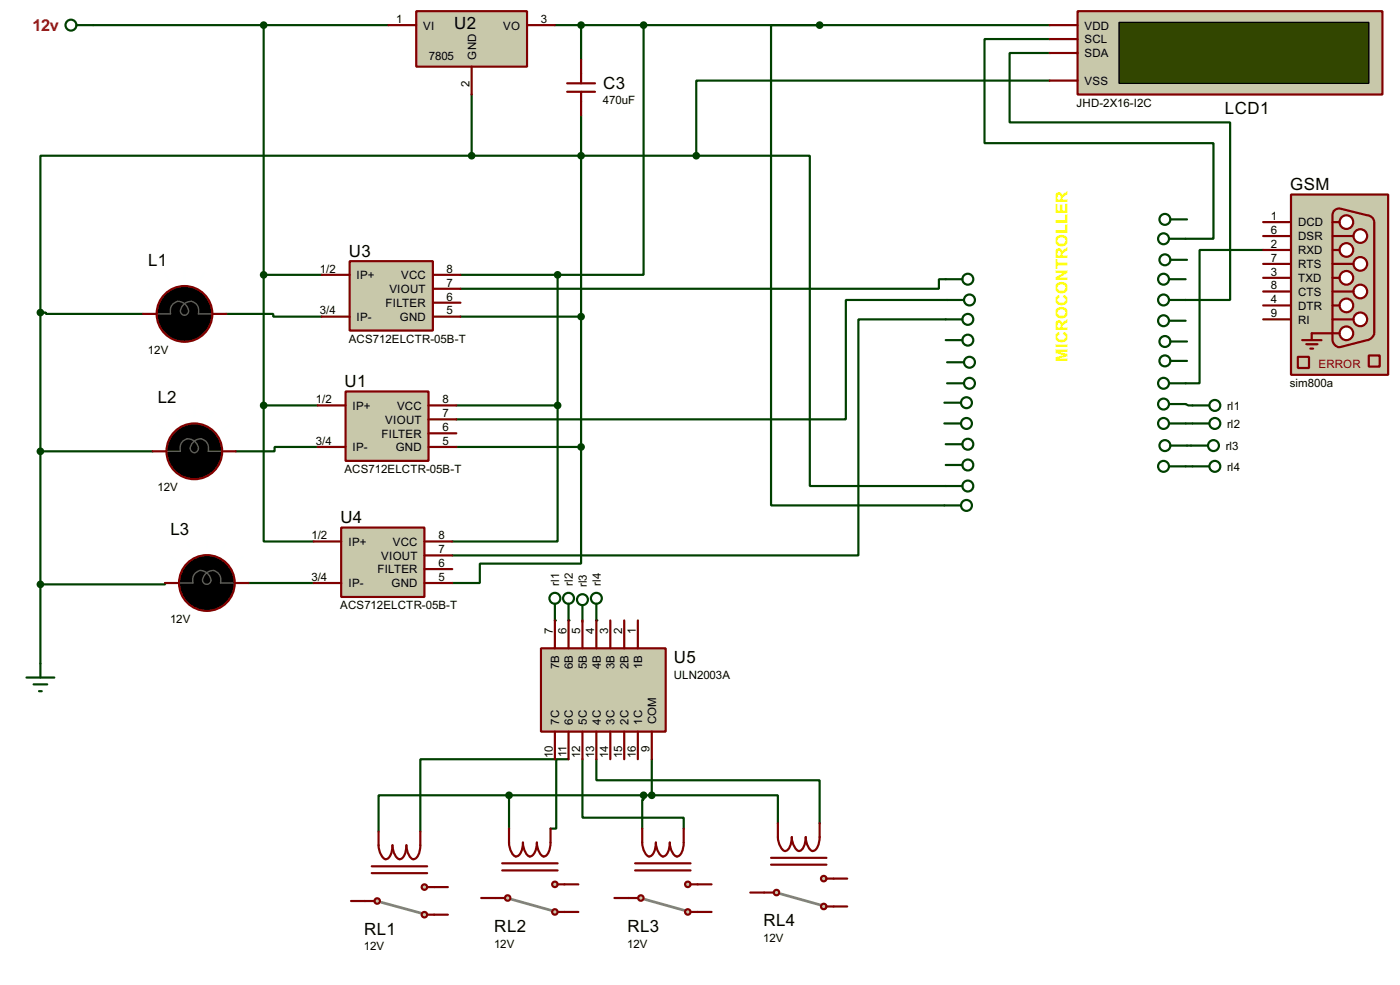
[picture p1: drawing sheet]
<svg xmlns="http://www.w3.org/2000/svg" width="256mm" height="180mm" viewBox="0 0 256 180" stroke-linecap="round" stroke-linejoin="round" font-family="sans-serif">
<g fill="none" stroke="#004000" stroke-width=".4">
<path d="M17.1 4.6h54.1M48.3 4.6v69.6M86.4 17.3v11.2M101.7 4.6h90.6M106.5 4.6v6.4M117.9 4.6v45.7h-15.7M150.2 4.6h-8.9v87.9h31.7M192.3 14.8h-64.7v13.7M86.4 28.5h-79v28.7M86.4 28.5h41.2M106.5 21.1v60.7M127.6 28.5h20.8v60.5h24.9"/>
<path d="M7.4 57.2h1v.3h17.8M7.4 57.2v64.3M41.5 57.5h8.6v.5h8.9M48.3 50.3h10.7M84.4 58h22.1M84.4 50.3h17.8M102.2 50.3v23.9M173.3 58.5h-16v43.2h-74.4M173.3 51.1h-1.3v1.8h-87.6M173.5 54.9h-18.5v21.9h-71.4M231.4 45.8h-11.6v24.4h-2.6M48.3 74.2v24.9h9.2"/>
<path d="M48.3 74.2h9.9M83.6 74.2h18.6M102.2 74.2v24.9h-19.3M217.2 74l.5 .2h.8M217.2 77.5h1.3M7.4 82.6h20.6M58.2 81.8h-7.9v.8h-7.1M83.6 81.8h22.9M106.5 81.8v21.4h-18.6v3.5h-5M217.2 85.4h1.3M217.5 81.6h.7M30.3 106.7v.3h-22.9"/>
<path d="M45.5 106.7h12M101.7 139h-24.7v13.2M104.2 139h-2.3v12.7h-1M106.7 139v10.7h18.6v2M109.3 139v3.8h40.9v7.9M119.4 139v6.6M93.3 145.6h-23.9v6.6M93.3 145.6v6.1M93.3 145.6h26.1M117.9 145.6v.8h-.2v5.3M119.4 145.6h23.1v5.1"/>
</g>
<g fill="#004000">
<circle cx="101.7" cy="113.6" r=".2"/>
<circle cx="104.2" cy="113.6" r=".2"/>
<circle cx="109.3" cy="113.6" r=".2"/>
</g>
<g fill="none" stroke="#004000" stroke-width=".4">
<path d="M192.3 7.2h-11.9v19h41.9v17.5h-8.1M192.3 9.7h-7.3v12.7h40.4v32.5h-11.2M173.3 58.5h3M173.3 51.1h3M173.5 54.9h3.1M214.2 58.7h3M214.2 51.1h3M214.4 40.2h3.1M214.4 47.6h3.1M173 77.5h3.1M173 73.7h3.1M173.3 62.3h3"/>
<path d="M173.5 66.3h3.1M173.5 70.2h3.1M214.2 77.5h3M214.2 70.2h3M214.2 74h3M214.4 66.1h3.1M214.4 62.5h3.1M173 92.5h3.1M173.3 89h3M173.3 85.1h3M173.3 81.3h3M214.2 85.4h3"/>
<path d="M214.4 81.6h3.1"/>
<circle cx="177.3" cy="51.1" r="1"/>
<circle cx="177.3" cy="58.5" r="1"/>
<circle cx="177.6" cy="54.9" r="1"/>
<circle cx="213.1" cy="43.7" r="1"/>
<circle cx="213.1" cy="51.1" r="1"/>
<circle cx="213.1" cy="54.9" r="1"/>
<circle cx="213.1" cy="58.7" r="1"/>
<circle cx="213.4" cy="40.2" r="1"/>
<circle cx="213.4" cy="47.6" r="1"/>
<circle cx="177" cy="77.5" r="1"/>
<circle cx="177" cy="73.7" r="1"/>
<circle cx="177.3" cy="62.3" r="1"/>
<circle cx="177.6" cy="70.2" r="1"/>
<circle cx="177.6" cy="66.3" r="1"/>
<circle cx="213.1" cy="70.2" r="1"/>
<circle cx="213.1" cy="77.5" r="1"/>
<circle cx="213.1" cy="74" r="1"/>
<circle cx="213.4" cy="66.1" r="1"/>
<circle cx="213.4" cy="62.5" r="1"/>
<circle cx="177" cy="92.5" r="1"/>
<circle cx="177.3" cy="81.3" r="1"/>
<circle cx="177.3" cy="85.1" r="1"/>
<circle cx="177.3" cy="89" r="1"/>
<circle cx="213.1" cy="85.4" r="1"/>
<circle cx="213.4" cy="81.6" r="1"/>
</g>
<path d="M76.3 2.1h20.3v10.1h-20.3z" fill="#c8c8aa" stroke="#800000" stroke-width=".4"/>
<path d="M71.2 4.6h5.1M86.4 12.2v5.1M96.6 4.6h5.1" fill="none" stroke="#800000" stroke-width=".4"/>
<path d="M4.9 124h5.1M6.2 125.3h2.5M7.2 126.5h.5M7.4 121.5v2.5" fill="none" stroke="#004000" stroke-width=".4"/>
<path d="M197.4 2.1h55.9v15.2h-55.9z" fill="#c8c8aa" stroke="#800000" stroke-width=".4"/>
<path d="M205 4.1h45.8v11.2h-45.8z" fill="#324600" stroke="#000" stroke-width=".25"/>
<path d="M103.9 15.3h5.1M103.9 16.8h5.1M106.5 11v4.3M106.5 16.8v4.3M192.3 14.8h5.1M192.3 7.2h5.1M192.3 4.6h5.1M192.3 9.7h5.1" fill="none" stroke="#800000" stroke-width=".4"/>
<g fill="#004000" stroke="#004000" stroke-width=".4">
<circle cx="150.1" cy="4.6" r=".5"/>
<circle cx="86.4" cy="28.5" r=".5"/>
<circle cx="106.4" cy="4.6" r=".5"/>
<circle cx="106.4" cy="28.5" r=".5"/>
<circle cx="127.5" cy="28.5" r=".5"/>
</g>
<g fill="none" stroke="#004000" stroke-width=".4">
<path d="M14 4.6h3.1"/>
<circle cx="13" cy="4.6" r="1"/>
</g>
<path d="M236.5 35.6h17.8v33h-17.8z" fill="#c8c8aa" stroke="#800000" stroke-width=".4"/>
<path d="M244.3 38.6l.7-.4h.4l5.1 1.2a1.36 1.36 0 0 1 1.3 1.3v20.3a1.58 1.58 0 0 1-1.3 1.3l-5.1 1.3a1.42 1.42 0 0 1-1.3-1.3v-22.9z" fill-rule="evenodd" fill="#c8c8aa" stroke="#800000" stroke-width=".4"/>
<g fill="#feffff" stroke="#800000" stroke-width=".4">
<circle cx="246.6" cy="40.7" r="1.25"/>
<circle cx="249.2" cy="43.2" r="1.25"/>
<circle cx="246.6" cy="45.8" r="1.25"/>
<circle cx="249.2" cy="48.3" r="1.25"/>
<circle cx="246.6" cy="50.9" r="1.25"/>
<circle cx="249.2" cy="53.4" r="1.25"/>
<circle cx="246.6" cy="55.9" r="1.25"/>
<circle cx="249.2" cy="58.5" r="1.25"/>
<circle cx="246.6" cy="61" r="1.25"/>
</g>
<path d="M244.1 40.7h1.3M244.1 43.2h3.9M244.1 45.8h1.3M244.1 48.3h3.9M244.1 50.9h1.3M244.1 53.4h3.9M244.1 55.9h1.3M244.1 58.5h3.9M238.6 62.3h3.5M239.3 63h2.1M240.1 63.8h.5M245.4 61h-5.1v1.3" fill="none" stroke="#800000" stroke-width=".4"/>
<g fill="#c8c8aa" stroke="#800000" stroke-width=".4">
<path d="M250.8 65.1h2v2h-2z"/>
<path d="M237.8 65.3h2v2.1h-2z"/>
</g>
<path d="M231.4 50.9h5.1M231.4 45.8h5.1M231.4 53.4h5.1M231.4 48.3h5.1M231.4 43.2h5.1M231.4 55.9h5.1M231.4 40.7h5.1M231.4 58.5h5.1" fill="none" stroke="#800000" stroke-width=".4"/>
<path d="M64.1 47.8h15.2v12.7h-15.2z" fill="#c8c8aa" stroke="#800000" stroke-width=".4"/>
<path d="M59 50.3h5.1M59 58h5.1M79.3 50.3h5.1M79.3 58h5.1M79.3 52.9h5.1M79.3 55.4h5.1" fill="none" stroke="#800000" stroke-width=".4"/>
<path d="M63.3 71.7h15.2v12.7h-15.2z" fill="#c8c8aa" stroke="#800000" stroke-width=".4"/>
<path d="M58.2 74.2h5.1M78.5 74.2h5.1M78.5 76.8h5.1M78.5 79.3h5.1M58.2 81.8h5.1M78.5 81.8h5.1" fill="none" stroke="#800000" stroke-width=".4"/>
<path d="M62.5 96.6h15.3v12.7h-15.3z" fill="#c8c8aa" stroke="#800000" stroke-width=".4"/>
<path d="M26.2 57.5h2.6M38.9 57.5h2.6M28 82.6h2.5M40.7 82.6h2.5M57.5 99.1h5M77.8 99.1h5.1M30.3 106.7h2.5M43 106.7h2.5M57.5 106.7h5M77.8 106.7h5.1M77.8 101.7h5.1M77.8 104.2h5.1" fill="none" stroke="#800000" stroke-width=".4"/>
<g fill="#004000" stroke="#004000" stroke-width=".4">
<circle cx="117.9" cy="4.6" r=".5"/>
<circle cx="106.4" cy="58" r=".5"/>
<circle cx="106.4" cy="81.8" r=".5"/>
<circle cx="102.1" cy="50.3" r=".5"/>
<circle cx="102.1" cy="74.2" r=".5"/>
<circle cx="48.3" cy="4.6" r=".5"/>
<circle cx="48.3" cy="50.3" r=".5"/>
<circle cx="48.3" cy="74.2" r=".5"/>
<circle cx="7.4" cy="57.2" r=".5"/>
<circle cx="7.4" cy="82.6" r=".5"/>
<circle cx="7.4" cy="107" r=".5"/>
</g>
<g fill="#000" stroke="#800000" stroke-width=".4">
<circle cx="33.8" cy="57.5" r="5.1"/>
<circle cx="35.6" cy="82.6" r="5.1"/>
<circle cx="37.9" cy="106.7" r="5.1"/>
</g>
<path d="M28.8 57.5h2.5a1.69 1.69 0 0 1 1.1-2.3 1.69 1.69 0 0 1 2.1 1.4 .76 .76 0 0 1-.7 1.1 .76 .76 0 0 1-.7-1.1 1.72 1.72 0 0 1 1.2-1.3 1.72 1.72 0 0 1 1.8 .5l.3 1v.7h2.5M30.5 82.6h2.6a1.66 1.66 0 0 1 .9-2.2 1.66 1.66 0 0 1 2.1 1 .8 .8 0 0 1 0 1.2 .8 .8 0 0 1-1.2-.3 1.79 1.79 0 0 1 2.3-1.9 1.74 1.74 0 0 1 1 2.2h2.5M32.8 106.7h2.6a1.66 1.66 0 0 1 1.9-2.2 1.85 1.85 0 0 1 1.3 1.9 .81 .81 0 0 1-1.2 .4 .81 .81 0 0 1-.1-1.3 1.65 1.65 0 0 1 2.9-.4l.2 .9v.7h2.6" fill="none" stroke="#606060" stroke-width=".25"/>
<g fill="none" stroke="#feffff" stroke-width=".25">
<path d="M27.2 52.6l1.6 1M30.3 50.1l1 1.5M33.8 49.3v1.8M37.4 50.1l-1 1.5M40.4 52.6l-1.5 1M29 77.8l1.5 1M32.1 75.2l1 1.6M35.6 74.5v1.8M39.2 75.2l-1 1.6M42.2 77.8l-1.5 1M34.3 99.4l1.1 1.5M37.9 98.6v1.8"/>
<path d="M41.5 99.4l-1.1 1.5M31.3 101.9l1.5 1M44.5 101.9l-1.5 1"/>
</g>
<path d="M69.9 165.2l7.4 2" fill="none" stroke="#808080" stroke-width=".5"/>
<g fill="#c8c8aa" stroke="#800000" stroke-width=".4">
<circle cx="69.1" cy="164.9" r=".5"/>
<circle cx="77.7" cy="167.4" r=".5"/>
</g>
<path d="M78.3 167.4h1.3" fill="none" stroke="#800000" stroke-width=".4"/>
<circle cx="77.7" cy="162.4" r=".5" fill="#c8c8aa" stroke="#800000" stroke-width=".4"/>
<path d="M68.1 158.6h10.2M68.1 159.8h10.2M69.4 152.2a6.7 6.7 0 0 0 .4 4.3 .89 .89 0 0 0 1.2 .7 2.8 2.8 0 0 0 .9-2.5 2.61 2.61 0 0 0 1.3 2.6 1.47 1.47 0 0 0 1.1-1.4l.2-1.2a2.68 2.68 0 0 0 1.2 2.6 1.47 1.47 0 0 0 1.1-1.4l.2-1.2v-2.5M64.3 164.9h4.3M78.3 162.4h3.8M79.6 167.4h2.5" fill="none" stroke="#800000" stroke-width=".4"/>
<path d="M93.8 164.6l7.3 2.1" fill="none" stroke="#808080" stroke-width=".5"/>
<g fill="#c8c8aa" stroke="#800000" stroke-width=".4">
<circle cx="93" cy="164.4" r=".5"/>
<circle cx="101.6" cy="166.9" r=".5"/>
</g>
<path d="M102.2 166.9h1.2" fill="none" stroke="#800000" stroke-width=".4"/>
<circle cx="101.6" cy="161.9" r=".5" fill="#c8c8aa" stroke="#800000" stroke-width=".4"/>
<path d="M92 158h10.2M92 159.3h10.2M93.3 151.7a7.1 7.1 0 0 0 .4 4.3 .89 .89 0 0 0 .9 .8 .89 .89 0 0 0 .9-.8l.3-1.8a2.68 2.68 0 0 0 1.3 2.6 2.33 2.33 0 0 0 1.3-2.6 2.68 2.68 0 0 0 1.2 2.6 1.47 1.47 0 0 0 1.1-1.4l.2-1.2v-2.5M88.2 164.4h4.3M102.2 161.9h3.8M103.4 166.9h2.6" fill="none" stroke="#800000" stroke-width=".4"/>
<path d="M118.2 164.6l7.3 2.1" fill="none" stroke="#808080" stroke-width=".5"/>
<g fill="#c8c8aa" stroke="#800000" stroke-width=".4">
<circle cx="117.4" cy="164.4" r=".5"/>
<circle cx="126" cy="166.9" r=".5"/>
</g>
<path d="M126.5 166.9h1.3" fill="none" stroke="#800000" stroke-width=".4"/>
<circle cx="126" cy="161.9" r=".5" fill="#c8c8aa" stroke="#800000" stroke-width=".4"/>
<path d="M116.4 158h10.1M116.4 159.3h10.1M117.7 151.7a7.1 7.1 0 0 0 .4 4.3 .86 .86 0 0 0 1.2 .7 2.8 2.8 0 0 0 .9-2.5 2.7 2.7 0 0 0 1.3 2.6 1.47 1.47 0 0 0 1-1.4l.2-1.2a2.61 2.61 0 0 0 1.3 2.6 1.47 1.47 0 0 0 1.1-1.4l.2-1.2v-2.5M112.6 164.4h4.3M126.5 161.9h3.9M127.8 166.9h2.6" fill="none" stroke="#800000" stroke-width=".4"/>
<path d="M143.1 163.6l7.3 2.1" fill="none" stroke="#808080" stroke-width=".5"/>
<g fill="#c8c8aa" stroke="#800000" stroke-width=".4">
<circle cx="142.2" cy="163.4" r=".5"/>
<circle cx="150.9" cy="165.9" r=".5"/>
</g>
<path d="M151.4 165.9h1.3" fill="none" stroke="#800000" stroke-width=".4"/>
<circle cx="150.9" cy="160.8" r=".5" fill="#c8c8aa" stroke="#800000" stroke-width=".4"/>
<path d="M141.3 157h10.1M141.3 158.3h10.1M142.5 150.7a6.8 6.8 0 0 0 .5 4.2 .89 .89 0 0 0 1.2 .7 2.87 2.87 0 0 0 .9-2.4 2.76 2.76 0 0 0 1.3 2.6 1.5 1.5 0 0 0 1-1.4l.2-1.2a2.75 2.75 0 0 0 1.3 2.6 1.5 1.5 0 0 0 1.1-1.4l.2-1.2v-2.5M137.5 163.4h4.3M151.4 160.8h3.8M152.7 165.9h2.5" fill="none" stroke="#800000" stroke-width=".4"/>
<g fill="#004000" stroke="#004000" stroke-width=".4">
<circle cx="119.4" cy="145.6" r=".5"/>
<circle cx="93.2" cy="145.6" r=".5"/>
<circle cx="117.9" cy="145.6" r=".5"/>
</g>
<g fill="none" stroke="#004000" stroke-width=".4">
<path d="M218.5 77.5h3M218.5 74.2h3M218.2 81.6h3.1M218.5 85.4h3M101.7 110.5v3.1M104.2 110.5v3.1M106.7 110.8v3M109.3 110.5v3.1"/>
<circle cx="222.5" cy="74.2" r="1"/>
<circle cx="222.5" cy="77.5" r="1"/>
<circle cx="222.3" cy="81.6" r="1"/>
<circle cx="222.5" cy="85.4" r="1"/>
<circle cx="101.6" cy="109.5" r="1"/>
<circle cx="104.1" cy="109.5" r="1"/>
<circle cx="106.7" cy="109.8" r="1"/>
<circle cx="109.2" cy="109.5" r="1"/>
</g>
<path d="M99.1 118.7h22.9v15.2h-22.9z" fill="#c8c8aa" stroke="#800000" stroke-width=".4"/>
<g fill="none" stroke="#800000" stroke-width=".4">
<path d="M101.7 113.6v5.1M104.2 113.6v5.1M106.7 113.6v5.1M109.3 113.6v5.1M111.8 113.6v5.1M114.4 113.6v5.1M116.9 113.6v5.1M101.7 133.9v5.1M104.2 133.9v5.1M106.7 133.9v5.1M109.3 133.9v5.1M111.8 133.9v5.1"/>
<path d="M114.4 133.9v5.1M116.9 133.9v5.1M119.4 133.9v5.1"/>
</g>
<g font-size="3.5">
<text x="83.2" y="5.3">U2</text>
<text x="110.5" y="16.2">C3</text>
<text x="224.4" y="20.8">LCD1</text>
<text x="236.4" y="34.8">GSM</text>
<text x="63.9" y="47">U3</text>
<text x="27.2" y="48.6">L1</text>
<text x="63.1" y="70.9">U1</text>
<text x="28.9" y="73.7">L2</text>
<text x="62.4" y="95.8">U4</text>
<text x="31.2" y="97.9">L3</text>
<text x="123.5" y="121.4">U5</text>
<text x="66.7" y="171.1">RL1</text>
<text x="90.6" y="170.5">RL2</text>
<text x="115" y="170.5">RL3</text>
<text x="139.9" y="169.5">RL4</text>
</g>
<text font-size="3.4" fill="#f00" x="6" y="5.7">12v</text>
<text font-size="3.4" fill="#ff0" x="195.5" y="66.2" transform="rotate(-90 195.5 66.2)">MICROCONTROLLER</text>
<g font-size="2.4">
<text x="72.6" y="4.2">1</text>
<text x="77.5" y="5.4">VI</text>
<text x="92.2" y="5.4">VO</text>
<text x="99.1" y="4.2">3</text>
<text x="198.7" y="5.4">VDD</text>
<text x="78.6" y="10.9">7805</text>
<text x="87.2" y="10.9" transform="rotate(-90 87.2 10.9)">GND</text>
<text x="198.7" y="7.9">SCL</text>
<text x="198.7" y="10.5">SDA</text>
<text x="86" y="15.9" transform="rotate(-90 86 15.9)">2</text>
<text x="198.7" y="15.5">VSS</text>
<text x="110.5" y="19.1">470uF</text>
<text x="197.2" y="19.5">JHD-2X16-I2C</text>
<text x="232.8" y="40.2">1</text>
<text x="237.8" y="41.5">DCD</text>
<text x="232.8" y="45.4">2</text>
<text x="232.8" y="47.9">7</text>
<text x="232.8" y="42.8">6</text>
<text x="237.8" y="46.6">RXD</text>
<text x="237.8" y="44">DSR</text>
<text x="58.6" y="49.9">1/2</text>
<text x="65.3" y="51.1">IP+</text>
<text x="71.3" y="53.6">VIOUT</text>
<text x="73.5" y="51.1">VCC</text>
<text x="81.8" y="52.5">7</text>
<text x="81.8" y="49.9">8</text>
<text x="232.8" y="50.4">3</text>
<text x="232.8" y="52.9">8</text>
<text x="237.8" y="51.7">TXD</text>
<text x="237.8" y="49.1">RTS</text>
<text x="58.6" y="57.5">3/4</text>
<text x="65.3" y="58.8">IP-</text>
<text x="70.6" y="56.2">FILTER</text>
<text x="73.2" y="58.8">GND</text>
<text x="81.8" y="57.5">5</text>
<text x="81.8" y="55">6</text>
<text x="232.8" y="55.5">4</text>
<text x="232.8" y="58.1">9</text>
<text x="237.8" y="54.2">CTS</text>
<text x="237.8" y="56.7">DTR</text>
<text x="237.8" y="59.3">RI</text>
<text x="27.1" y="64.7">12V</text>
<text x="63.9" y="62.7">ACS712ELCTR-05B-T</text>
<text x="236.3" y="70.8">sim800a</text>
<text x="57.9" y="73.8">1/2</text>
<text x="64.6" y="75">IP+</text>
<text x="70.6" y="77.6">VIOUT</text>
<text x="72.7" y="75">VCC</text>
<text x="81.1" y="76.4">7</text>
<text x="81.1" y="73.8">8</text>
<text x="224.8" y="75">rl1</text>
<text x="57.9" y="81.4">3/4</text>
<text x="64.6" y="82.6">IP-</text>
<text x="69.9" y="80.1">FILTER</text>
<text x="72.5" y="82.6">GND</text>
<text x="81.1" y="81.4">5</text>
<text x="81.1" y="78.9">6</text>
<text x="224.6" y="82.4">rl3</text>
<text x="224.8" y="78.3">rl2</text>
<text x="28.9" y="89.9">12V</text>
<text x="63.1" y="86.6">ACS712ELCTR-05B-T</text>
<text x="224.8" y="86.2">rl4</text>
<text x="57.1" y="98.7">1/2</text>
<text x="63.8" y="99.9">IP+</text>
<text x="72" y="99.9">VCC</text>
<text x="80.3" y="101.2">7</text>
<text x="80.3" y="98.7">8</text>
<text x="57.1" y="106.3">3/4</text>
<text x="63.8" y="107.5">IP-</text>
<text x="69.1" y="105">FILTER</text>
<text x="69.8" y="102.5">VIOUT</text>
<text x="71.7" y="107.5">GND</text>
<text x="80.3" y="106.3">5</text>
<text x="80.3" y="103.8">6</text>
<text x="102.5" y="107.2" transform="rotate(-90 102.5 107.2)">rl1</text>
<text x="105" y="107.2" transform="rotate(-90 105 107.2)">rl2</text>
<text x="107.5" y="107.5" transform="rotate(-90 107.5 107.5)">rl3</text>
<text x="110.1" y="107.2" transform="rotate(-90 110.1 107.2)">rl4</text>
<text x="62.3" y="111.5">ACS712ELCTR-05B-T</text>
<text x="31.2" y="114">12V</text>
<text x="101.3" y="116.1" transform="rotate(-90 101.3 116.1)">7</text>
<text x="103.8" y="116.1" transform="rotate(-90 103.8 116.1)">6</text>
<text x="106.3" y="116.1" transform="rotate(-90 106.3 116.1)">5</text>
<text x="108.9" y="116.1" transform="rotate(-90 108.9 116.1)">4</text>
<text x="111.4" y="116.1" transform="rotate(-90 111.4 116.1)">3</text>
<text x="114" y="116.1" transform="rotate(-90 114 116.1)">2</text>
<text x="116.5" y="116.1" transform="rotate(-90 116.5 116.1)">1</text>
<text x="102.5" y="122.5" transform="rotate(-90 102.5 122.5)">7B</text>
<text x="105" y="122.5" transform="rotate(-90 105 122.5)">6B</text>
<text x="107.5" y="122.5" transform="rotate(-90 107.5 122.5)">5B</text>
<text x="110.1" y="122.5" transform="rotate(-90 110.1 122.5)">4B</text>
<text x="112.6" y="122.5" transform="rotate(-90 112.6 122.5)">3B</text>
<text x="115.2" y="122.5" transform="rotate(-90 115.2 122.5)">2B</text>
<text x="117.7" y="122.5" transform="rotate(-90 117.7 122.5)">1B</text>
<text x="123.4" y="124.3">ULN2003A</text>
<text x="102.5" y="132.6" transform="rotate(-90 102.5 132.6)">7C</text>
<text x="105" y="132.6" transform="rotate(-90 105 132.6)">6C</text>
<text x="107.5" y="132.6" transform="rotate(-90 107.5 132.6)">5C</text>
<text x="110.1" y="132.6" transform="rotate(-90 110.1 132.6)">4C</text>
<text x="112.6" y="132.6" transform="rotate(-90 112.6 132.6)">3C</text>
<text x="115.2" y="132.6" transform="rotate(-90 115.2 132.6)">2C</text>
<text x="117.7" y="132.6" transform="rotate(-90 117.7 132.6)">1C</text>
<text x="119" y="137.6" transform="rotate(-90 119 137.6)">9</text>
<text x="120.2" y="132.6" transform="rotate(-90 120.2 132.6)">COM</text>
<text x="101.2" y="138.8" transform="rotate(-90 101.2 138.8)">10</text>
<text x="103.7" y="138.6" transform="rotate(-90 103.7 138.6)">11</text>
<text x="106.3" y="138.8" transform="rotate(-90 106.3 138.8)">12</text>
<text x="108.8" y="138.7" transform="rotate(-90 108.8 138.7)">13</text>
<text x="111.4" y="138.8" transform="rotate(-90 111.4 138.8)">14</text>
<text x="113.9" y="138.8" transform="rotate(-90 113.9 138.8)">15</text>
<text x="116.4" y="138.8" transform="rotate(-90 116.4 138.8)">16</text>
<text x="66.7" y="174">12V</text>
<text x="90.5" y="173.5">12V</text>
<text x="114.9" y="173.5">12V</text>
<text x="139.8" y="172.4">12V</text>
</g>
<text font-size="2.4" fill="#800000" x="241.5" y="67.3">ERROR</text>
</svg>
